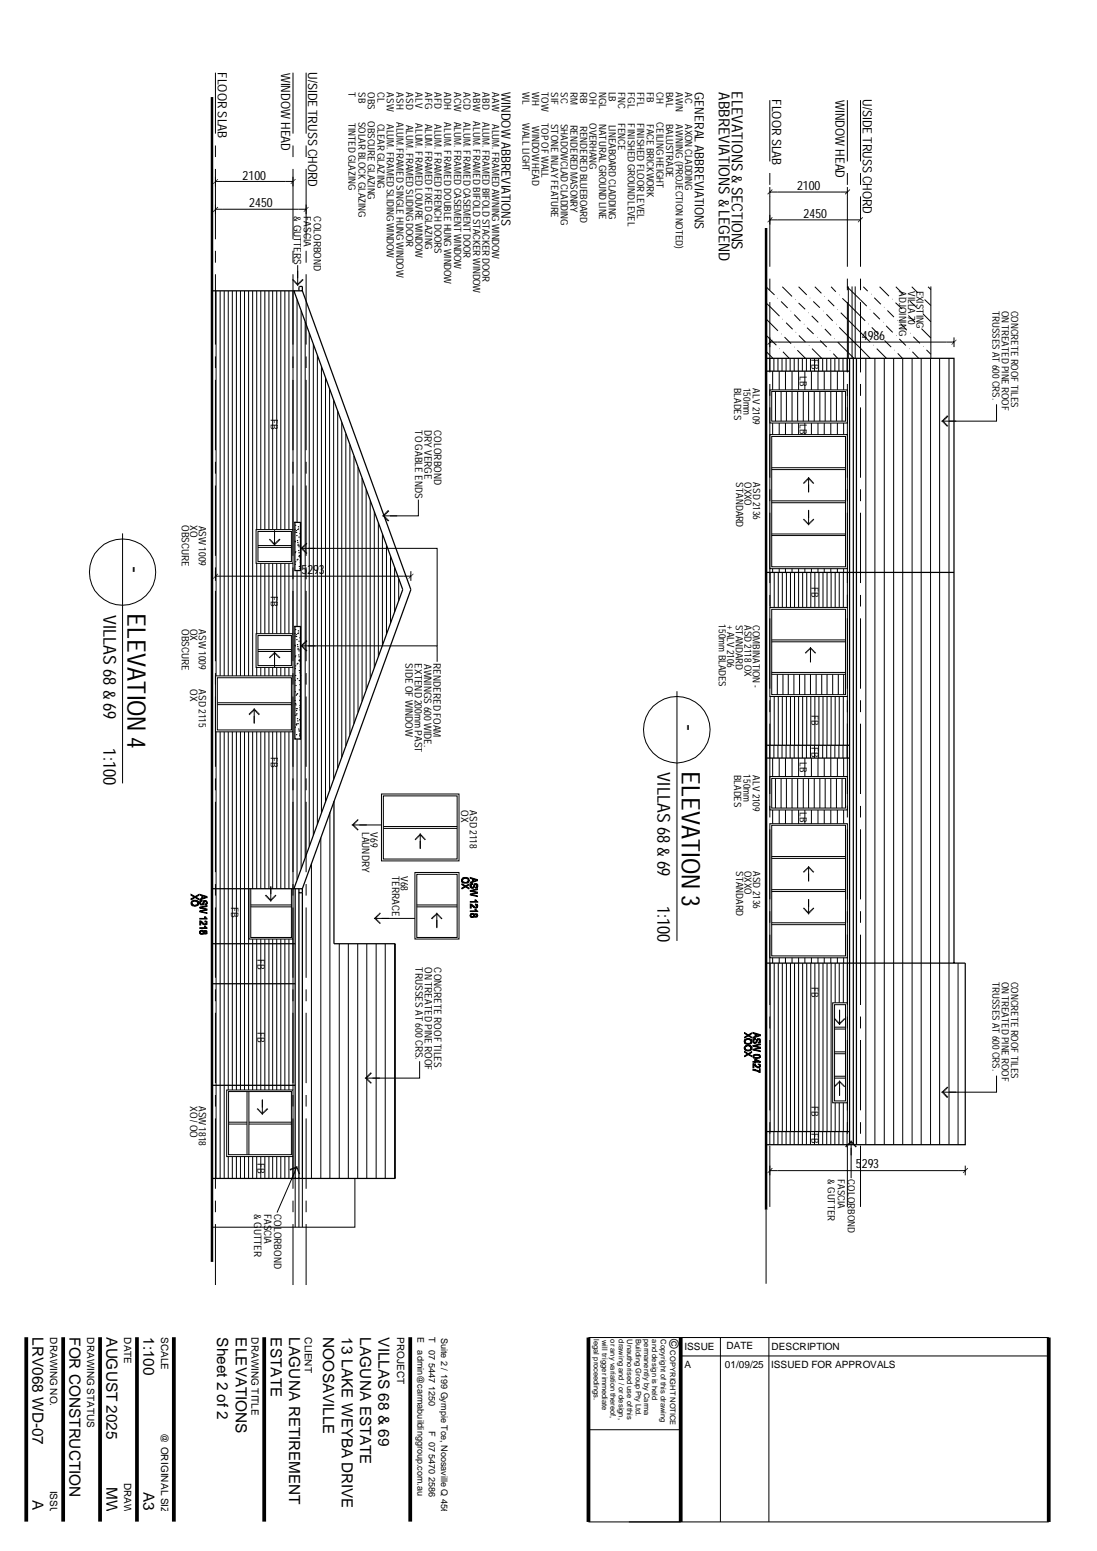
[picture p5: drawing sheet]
<svg xmlns="http://www.w3.org/2000/svg" width="297mm" height="420mm" viewBox="0 0 297 420" stroke-linecap="round" stroke-linejoin="round" font-family="sans-serif">
<g fill="none" stroke="#000" stroke-width=".27">
<path d="M58.3 19.7v16.5M79.3 19.7v16.5M82.9 19.7v16.5M58.3 39.4v3.1M79.3 39.4v3.1M82.9 39.4v3.1M208.4 27.1v16.6M229.4 27.1v16.6M233 27.1v16.6M58.3 45.8v19M58.3 49.1h21M58.3 56.7h24.6"/>
<path d="M79.3 45.8v19M82.9 45.8v19M208.4 46.9v3.2M208.4 50.7v21.6M208.4 52h21M208.4 59.6h24.6M229.4 46.9v3.2M229.4 50.7v21.6M233 46.9v3.2M233 53.2v19.1M58.3 67.9v3.3M58.3 74.3v19"/>
<path d="M58.5 78.8v104.3M59.6 78.8v104.3M60.7 78.8v104.3M61.8 78.8v104.3M62.9 78.8v104.3M64 78.8v104.3M65.1 78.8v104.3M66.2 78.8v104.3M67.3 78.8v104.3M68.4 78.8v104.3M69.5 78.8v64.7M70.6 78.8v64.7"/>
<path d="M71.7 78.8v64.7M72.8 78.8v64.7M73.8 78.8v64.7M74.9 78.8v64.7M76 78.8v64.7M77.1 78.8v64.7M78.2 78.8v64.7M79.3 67.9v3.3M79.3 74.3v76.3M80.6 71.8v5.6M82.9 67.9v3.3M82.9 74.3v19"/>
<path d="M207.4 77.7l2.3 2.2M208.4 75.5v3.1M211.8 77.7l2.7 2.6M216.2 77.7l2.2 2.2M220.6 77.7l1.8 1.8M225 77.7l1.3 1.3M227.2 79.9h.1M229.4 77.7l5.3 5.2M229.4 75.5v3.1M229.7 77.6v19.5M230.7 77.6v19.5M231.6 77.6v19.5"/>
<path d="M233 75.5v3.1M233.8 77.7l1.1 1.2M235.9 79.7h.1M238.2 77.7l2.5 2.5M242.6 77.7l2.1 2.1M246.9 77.7l1.7 1.7M251.3 77.7l.8 .7M252.1 77.6v19.5M58.3 96.6v3.1M80.4 81.2v60.3M81.5 84.2v151.1M82.6 87.2v145.1"/>
<path d="M82.9 96.6v3.1M83.7 90.2v139M84.8 93.3v133M85.9 96.3v126.9M87 99.3v120.9M207.4 82.1l3.7 3.5M207.4 86.4l3.3 3.2M207.4 90.8l2.8 2.7M207.4 95.2l1.9 1.9M208.4 81.8v19.1M208.4 92.7h49.9M209.5 97.1v3.4"/>
<path d="M210.6 80.8h.1M210.7 97.1v3.4M211.1 94.4h.1M211.5 81.7l1.8 1.7M211.5 90.5h.1M211.8 97.1v3.4M211.9 86.5h.1M212 95.3l1.7 1.8M212.4 91.3l1.8 1.8M212.9 97.1v3.4M212.9 87.4l1.7 1.8M214 97.1v3.4"/>
<path d="M214.1 84.3h.1M215.1 97.1v3.4M215.1 85.2l1.6 1.8M215.1 94h.1M215.4 81.2h.1M215.5 90h.1M215.9 94.9l2.2 2.2M216.2 97.1v3.4M216.2 82.1l1.8 1.7M216.3 90.9l1.8 1.8M217.3 97.1v3.4M217.7 87.8h.1"/>
<path d="M218.4 97.1v3.4M218.5 88.8l1.8 1.7M218.9 84.7h.1M219 93.6h.1M219.3 80.7h.1M219.5 97.1v3.4M219.8 85.6l1.8 1.7M219.9 94.4l2.6 2.7M220.2 81.7l1.8 1.7M220.6 97.1v3.4M221.2 91.4h.1M221.7 97.1v3.4"/>
<path d="M222.1 92.2l1.8 1.8M222.4 88.3h.1M222.8 97.1v3.4M222.8 84.3h.1M223.3 80.3h.1M223.4 89.1l1.6 1.8M223.8 85.1l1.7 1.8M223.9 97.1v3.4M224.2 81.2l1.7 1.7M224.7 95h.1M225 97.1v8.5M225.6 95.8l1.2 1.3"/>
<path d="M226 91.7h.1M226.1 97.1v3.4M226.4 87.8h.1M226.8 92.7l4.4 4.4M226.8 83.9h.1M227.2 97.1v3.4M227.2 88.7l8.4 8.4M227.7 84.7l7.9 8M228.1 80.8l6.2 6.1M228.3 97.1v3.4M229.4 97.1v3.4M229.4 81.8v19.1"/>
<path d="M233 81.8v19.1M234.4 97.1v213M235.1 87.8h.1M235.5 83.9h.1M236.1 88.7l1.7 1.8M236.5 84.7l1.8 1.8M236.5 93.5h.1M236.7 80.6l1.8 1.8M236.9 97.1v213M237.4 94.4l2.6 2.7M238.7 91.3h.1M239.1 87.3h.1"/>
<path d="M239.4 83.3h.1M239.4 97.1v213M239.5 92.2l1.8 1.8M239.9 88.3l1.8 1.7M240.3 84.1l1.8 1.8M241.6 81.1h.1M242 97.1v213M242.2 94.9h.1M242.5 82l1.8 1.7M242.7 90.9h.1M242.9 86.8h.1M243.1 95.7l1.2 1.4"/>
<path d="M243.5 91.8l1.8 1.8M243.8 87.7l1.7 1.8M244.4 97.1v213M245.1 84.6h.1M245.5 80.6h.1M246 85.5l1.7 1.7M246.2 94.4h.1M246.4 81.6l1.8 1.7M246.5 90.3h.1M247 97.1v213M247.1 95.3l1.7 1.8M247.3 91.2l1.8 1.8"/>
<path d="M248.7 88.2h.1M249.1 84.2h.1M249.4 97.1v213M249.5 80.2h.1M249.5 89l2.6 2.6M249.9 85l2.2 2.2M250 93.9h.1M250.4 81.2l1.7 1.6M250.9 94.8l1.2 1.2M252 97.1v213M254.4 97.1v213M257 97.1v213"/>
<path d="M258.3 91.4v2.6M58.3 102.9v19.1M82.9 102.9v19.1M88.1 102.3v114.9M89.2 105.4v108.8M90.3 108.4v102.7M91.4 111.4v96.7M92.5 114.4v90.7M93.6 117.5v84.6M208.4 105.6h21v9h-21zM208.4 117.7h21v36.4h-21zM208.4 104v3.2"/>
<path d="M208.4 110.4v19M209 106h19.9v8.1h-19.9zM209 118.2h19.9v35.3h-19.9zM209.2 100.5v5.1M209.2 114.6v3.1M210 106v8.1M211 100.5v5.1M211 114.6v3.1M211.5 106v8.1M212.7 100.5v5.1M212.7 114.6v3.1M212.9 106v8.1"/>
<path d="M214.5 100.5v5.1M214.5 106v8.1M214.5 114.6v3.1M216 106v8.1M216.2 100.5v5.1M216.2 114.6v3.1M217.5 106v8.1M217.9 100.5v5.1M217.9 114.6v3.1M218.9 106v8.1M219.7 100.5v5.1M219.7 114.6v3.1"/>
<path d="M220.5 106v8.1M221.5 100.5v5.1M221.5 114.6v3.1M222 106v8.1M223.2 100.5v5.1M223.2 114.6v3.1M223.4 106v8.1M225 106v8.1M225 114.6v3.1M226.5 106v8.1M226.7 100.5v5.1M226.7 114.6v3.1"/>
<path d="M228 106v8.1M228.4 100.5v5.1M228.4 114.6v3.1M229.4 104v3.2M229.4 110.4v19M233 104v3.2M233 110.4v19M254.9 114.1h4M269.8 109.5v4.6h-12.8M58.3 125.1v3.2M58.3 131.5v19.1M82.9 125.1v3.2"/>
<path d="M82.9 131.5v19.1M94.7 120.4v78.6M95.8 123.5v72.5M96.9 126.5v66.5M98 129.5v60.4M99.1 132.5v54.4M100.2 135.6v48.3M101.3 138.6v42.3M103.5 139.7h4M113.3 135.3v4.4h-7.7M208.4 132.5v3.3M208.4 138.9v19"/>
<path d="M209 136.2h19.9M209 135.7h19.9M209 126.7h19.9M209 127.2h19.9M218.9 129.2v4.2M218.9 138.1v4.2M229.4 132.5v3.3M229.4 138.9v25.6M233 132.5v3.3M233 138.9v19M33.2 144.5v67.7M58.3 153.7v3.7"/>
<path d="M58.3 156.1h53M69.3 143.5h10v9.1h-10zM69.5 152.6v19.1M69.8 144h9.1v8.1h-9.1zM69.8 147.8h9.1M69.8 148.3h9.1M70.6 152.6v19.1M71.7 152.6v19.1M72.8 152.6v19.1M73.8 152.6v19.1M74.3 143.6v4.2M74.9 152.6v19.1"/>
<path d="M76 152.6v19.1M77.1 152.6v19.1M78.2 152.6v19.1M79.3 152.6v26.5M80.4 154.6v15.1M81.4 148.5h4M82.9 153.7v3.2M83.4 148.5h35v26.5M102.4 141.6v36.2M103.5 144.7v30.2M104.6 147.7v24.1M105.7 150.7v18.1"/>
<path d="M106.8 153.7v12.1M107.9 156.8v6M111.3 154.7v2.7M208.5 155.1v9.4M209 145.1h19.9M209 144.7h19.9M209.2 154.1v1M209.6 155.1v9.4M210.7 155.1v9.4M211 154.1v1M211.8 155.1v9.4M212.7 154.1v1"/>
<path d="M212.9 155.1v9.4M214 155.1v9.4M214.5 154.1v1M215.1 155.1v9.4M216.2 154.1v10.4M217.3 155.1v9.4M217.9 154.1v1M218.4 155.1v9.4M219.5 155.1v9.4M219.7 154.1v1M220.6 155.1v9.4M221.5 154.1v1"/>
<path d="M221.7 155.1v9.4M222.8 155.1v9.4M223.2 154.1v1M223.9 155.1v9.4M225 154.1v1M225 155.1v9.4M226.1 155.1v9.4M226.7 154.1v1M227.2 155.1v9.4M228.3 155.1v9.4M228.4 154.1v1M58.3 160.1v19"/>
<path d="M69.3 171.7h10v9.1h-10zM69.8 172.2h9.1v8.1h-9.1zM69.8 176.5h9.1M69.8 176h9.1M74.3 176.6v4.1M81.4 175h4M82.9 160.1v19M83.4 175h35v4.3M208.4 164.5h21v24.2h-21zM208.4 161.2v3.1M208.4 167.5v19.1M209 165.1h19.9v23.1h-19.9z"/>
<path d="M209 173.4h19.9M209 173.9h19.9M219.5 175.3v4.2M229.4 167.5v19.1M233 161.2v3.1M233 167.5v19.1M58.3 183.1h21v15.1h-21zM58.3 182.3v3.2M58.3 188.7v19M58.5 198.2v121M58.8 183.6h20.1v14.1h-20.1zM58.8 190.4h20.1"/>
<path d="M58.8 190.9h20.1M59.6 198.2v121M60.7 198.2v121M61.8 198.2v97.1M62.9 198.2v97.1M64 198.2v97.1M65.1 198.2v97.1M66.2 198.2v97.1M67.3 198.2v97.1M68.4 198.2v42.5M68.8 191.9v4.1M69.5 180.8v2.3"/>
<path d="M69.5 198.2v42.5M70.6 180.8v2.3M70.6 198.2v42.5M71.7 180.8v2.3M71.7 198.2v42.5M72.8 180.8v2.3M72.8 198.2v42.5M73.8 180.8v2.3M73.8 198.2v42.5M74.9 180.8v2.3M74.9 198.2v42.5M76 180.8v2.3"/>
<path d="M76 198.2v42.5M77.1 180.8v2.3M77.1 198.2v42.5M78.2 180.8v2.3M78.2 198.2v42.5M79.3 180.8v4.7M79.3 188.7v53.9M82.9 182.3v3.2M82.9 188.7v19M183.3 187.2v67.7M208.4 189.7v3.2M208.4 196v19.1"/>
<path d="M208.5 188.7v13.2M209 182.7h19.9M209 182.2h19.9M209.6 188.7v13.2M210.5 182.7v5.5M210.7 188.7v13.2M211.8 188.7v13.2M212 182.7v5.5M212.9 188.7v13.2M213.4 182.7v5.5M214 188.7v13.2M215 182.7v5.5"/>
<path d="M215.1 188.7v13.2M216.2 188.7v13.2M216.5 182.7v5.5M217.3 188.7v13.2M217.9 182.7v5.5M218.4 188.7v13.2M219.5 182.7v5.5M219.5 188.7v13.2M220.6 188.7v13.2M221 182.7v5.5M221.7 188.7v13.2M222.5 182.7v5.5"/>
<path d="M222.8 188.7v13.2M223.9 182.7v5.5M223.9 188.7v13.2M225 188.7v13.2M225.5 182.7v5.5M226.1 188.7v13.2M227 182.7v5.5M227.2 188.7v13.2M228.3 188.7v13.2M228.4 182.7v5.5M229.4 188.7v26.4M233 189.7v3.2"/>
<path d="M233 196v19.1M58.3 210.9v3.2M58.3 217.2v19.1M80.4 200.2v38.1M82.9 210.9v3.2M82.9 217.2v19.1M103.3 215.1h21v18.1h-21zM103.8 215.6h20v17.1h-20zM208.4 210.4h21v9h-21zM208.4 218.3v3.1M209 210.9h19.9v8h-19.9zM209.2 205.4v5"/>
<path d="M209.2 219.4v3.7M209.5 201.9v3.5M210 210.9v8M210.7 201.9v3.5M211 205.4v5M211 219.4v3.7M211.5 210.9v8M211.8 201.9v3.5M212.7 205.4v5M212.7 219.4v3.7M212.9 201.9v3.5M212.9 210.9v8"/>
<path d="M214 201.9v3.5M214.5 205.4v5M214.5 210.9v8M214.5 219.4v3.7M215.1 201.9v3.5M216 210.9v8M216.2 201.9v3.5M216.2 205.4v5M216.2 219.4v3.7M217.3 201.9v3.5M217.5 210.9v8M217.9 205.4v5"/>
<path d="M217.9 219.4v3.7M218.4 201.9v3.5M218.9 210.9v8M219.5 201.9v3.5M219.7 205.4v5M219.7 219.4v3.7M220.5 210.9v8M220.6 201.9v3.5M221.5 205.4v5M221.5 219.4v3.7M221.7 201.9v3.5M222 210.9v8"/>
<path d="M222.8 201.9v3.5M223.2 205.4v5M223.2 219.4v3.7M223.4 210.9v8M223.9 201.9v3.5M225 201.9v8.5M225 210.9v8M225 219.4v3.7M226.1 201.9v3.5M226.5 210.9v8M226.7 205.4v5M226.7 219.4v3.7"/>
<path d="M227.2 201.9v3.5M228 210.9v8M228.3 201.9v3.5M228.4 205.4v5M228.4 219.4v3.7M229.4 201.9v3.5M229.4 218.3v3.1M233 218.3v3.1M58.3 239.5v3.1M82.9 239.5v3.1M84.3 233.9v85.3M86.9 226.9v92.3"/>
<path d="M89.3 220.1v99.1M95.2 223.5h8.1M103.8 224.4h20M103.8 223.9h20M112.4 236.3h11.9v18.1h-11.9zM112.9 236.9h10.9v17.1h-10.9zM113.8 225.8v4.2M208.4 223.1h21v36.4h-21zM208.4 224.7v18.9M209 223.6h19.9v35.4h-19.9zM209 232h19.9M209 232.5h19.9"/>
<path d="M218.9 234.7v4.1M229.4 224.7v18.9M233 224.7v18.9M58.3 245.8v19.1M67.4 240.7v13.7h11.9v-13.7M67.9 240.7v13.3h11v-13.3M67.9 245.2h11M67.9 245.7h11M68.4 254.4v40.9M69.5 254.4v40.9M70.6 254.4v40.9M71.7 254.4v40.9"/>
<path d="M72.8 254.4v40.9M73.3 240.1v4.1M73.8 254.4v40.9M74.9 254.4v40.9M76 254.4v40.9M77.1 254.4v40.9M78.2 254.4v40.9M79.3 245.8v49.5M82.9 245.8v19.1M91.9 255.7v63.5M94.3 255.7v63.5M96.9 255.7v63.5"/>
<path d="M99.3 255.7v63.5M101.3 248.8h11.1M101.9 255.7v63.5M104.3 255.7v63.5M106.8 255.7v63.5M112.9 245.2h10.9M112.9 245.7h10.9M118.3 247.3v4.1M208.4 246.8v3.2M208.4 253.2v19M209 241.5h19.9M209 241h19.9"/>
<path d="M209 250.5h19.9M209 250h19.9M209.2 259.5v1.4M211 259.5v1.4M212.7 259.5v1.4M214.5 259.5v1.4M216.2 259.5v47M217.9 259.5v1.4M218.9 243.5v4.2M219.7 259.5v1.4M221.5 259.5v1.4M223.2 259.5v1.4"/>
<path d="M225 259.5v1.4M226.7 259.5v1.4M228.4 259.5v1.4M229.4 246.8v3.2M229.4 253.2v19M233 246.8v3.2M233 253.2v19M58.3 268v3.2M58.3 274.4v19M79.3 268v3.2M79.3 274.4v19M82.9 268v3.2"/>
<path d="M82.9 274.4v19M208.4 275.4v3.2M208.5 260.9v45.6M209.6 260.9v45.6M210.7 260.9v45.6M211.8 260.9v45.6M212.9 260.9v45.6M214 260.9v45.6M215.1 260.9v45.6M217.3 260.9v45.6M218.4 260.9v45.6M219.5 260.9v45.6"/>
<path d="M220.6 260.9v45.6M221.7 260.9v45.6M222.8 260.9v45.6M223.9 260.9v45.6M225 260.9v45.6M225.5 271.7h3.9v27h-3.9zM226 272.2h2.9v26h-2.9zM226 278.3h2.9M226 278.8h2.9M226.1 260.9v10.8M227.2 260.9v10.8M227.3 273.5v4.2"/>
<path d="M228.3 260.9v10.8M229.4 275.4v3.2M233 275.4v3.2M259.4 260.9v49.2M58.3 296.6v3.2M61.4 295.3h17.9v18h-17.9zM61.9 295.7h17v17.1h-17zM66.9 295.7v17.1M67.4 295.7v17.1M71 297.8v4.2M79.3 296.6v3.2M82.9 296.6v3.2"/>
<path d="M98.8 292.1h4.1M113.6 287.5v4.6h-12.8M208.4 281.7v19.1M226 284.9h2.9M226 285.5h2.9M226 291.5h2.9M226 292.1h2.9M226.1 298.7v7.8M227.2 298.7v7.8M227.3 292.7v4.2M228.3 298.7v7.8M229.4 281.7v25.4"/>
<path d="M233 281.7v19.1M254.9 295.9h4M269.8 291.4v4.5h-12.8M58.3 303v19M61.8 313.3v5.9M61.9 304.5h5M61.9 304h5M62.9 313.3v5.9M64 313.3v5.9M65.1 313.3v5.9M66.2 313.3v5.9M67.3 313.3v5.9"/>
<path d="M67.4 304.5h11.5M67.4 304h11.5M68.4 313.3v5.9M69.5 313.3v5.9M70.6 313.3v5.9M71.7 313.3v5.9M72.8 313.3v5.9M73.8 313.3v5.9M74.9 313.3v5.9M76 313.3v5.9M77.1 313.3v5.9M78.2 313.3v5.9"/>
<path d="M79.3 303v19M79.7 317.8l-4.7 10.7M79.9 319.2v13.2M80.4 315.9l-1.5 3.7M80.9 319.2v13.2M81.9 319.2v13.2M82.9 303v19M96.1 319.2v13.2h-38.7M208.4 304v6.1M208.4 310.3v16.6M208.4 317.1h53M209.5 306.5v3.6"/>
<path d="M210.7 306.5v3.6M211.8 306.5v3.6M212.9 306.5v3.6M214 306.5v3.6M215.1 306.5v3.6M216.2 306.5v3.6M217.3 306.5v3.6M218.4 306.5v3.6M219.5 306.5v3.6M220.6 306.5v3.6M221.7 306.5v3.6M222.8 306.5v3.6"/>
<path d="M223.9 306.5v3.6M225 306.5v3.6M226.1 306.5v3.6M227.2 306.5v3.6M228.3 306.5v3.6M229.4 306.5v3.6M229.4 310.3v16.6M230.5 309v10.2M233 304v3.1M233 310.3v16.6M261.4 315.8v2.6M58.3 325.2v3.2"/>
<path d="M58.3 331.6v16.5M79.3 325.2v3.2M79.3 331.6v16.5M82.9 325.2v3.2M82.9 331.6v16.5M207.4 327.7v20.1M159.3 362.3h124.7M184.3 367.3h99.7M195.1 362.3v50M208.2 362.3v50M159.3 387.3h25M159.3 412.3h124.7"/>
<circle cx="33.2" cy="155" r="9"/>
<circle cx="183.3" cy="197.7" r="9"/>
</g>
<g fill="#000">
<path d="M57.7 49.7l1.2-1.2-1.1 1.3zM57.7 57.3l1.2-1.3-1.1 1.4zM58.9 48.5l.2 .1-1.3 1.2zM58.9 56l.2 .2-1.3 1.2zM78.7 49.7l1.2-1.2-1.1 1.3zM79.9 48.5l.2 .1-1.3 1.2zM82.2 57.3l1.3-1.3-1.2 1.4zM83.5 56l.1 .2-1.3 1.2zM209 51.3l-1.1 1.4-.1-.2zM209 58.8l-1.1 1.4h-.1zM209 51.3l.2 .1-1.3 1.3zM209 58.8l.2 .2-1.3 1.2z"/>
<path d="M230 51.3l-1.1 1.4-.1-.2zM230 51.3l.2 .1-1.3 1.3zM79.1 75.8l1.5 1v.6zM79.1 75.8l.2-.2 1.3 1.2zM80.6 76.8l1.3-1.2-1.3 1.8zM81.9 75.6l.3 .2-1.6 1.6zM233.5 58.8l-1.1 1.4h-.2zM233.5 58.8l.2 .2-1.3 1.2zM209 92l-1.1 1.4-.1-.1zM209 92l.2 .2-1.3 1.2zM258.9 92l-1.2 1.4-.1-.1zM258.9 92l.1 .2-1.3 1.2z"/>
<path d="M254.9 114.1l1.9 1.3-.3 .2zM254.9 114.1h.6l1.3 1.3zM256.5 112.5l-1 1.6h-.6zM256.5 112.5l.3 .3-1.3 1.3zM103.5 139.7l1.9 1.3-.3 .3zM103.5 139.7h.6l1.3 1.3zM105.1 138.1l-1 1.6h-.6zM105.1 138.1l.3 .4-1.3 1.2zM218.9 129.2v.6l-1.2 1.3zM218.9 129.2l-1.2 1.9-.3-.2zM218.9 129.8l1.6 1.1-.3 .2zM218.9 129.2l1.6 1.7-1.6-1.1z"/>
<path d="M57.7 156.7l1.2-1.3-1.1 1.4zM58.9 155.4l.2 .1-1.3 1.3zM72.8 146.2l1.5 1v.6zM72.8 146.2l.3-.3 1.2 1.3zM74.3 147.2l1.3-1.3-1.3 1.9zM75.6 145.9l.3 .3-1.6 1.6zM81.4 148.5l1.8 1.3-.2 .3zM81.4 148.5h.6l1.2 1.3zM81.4 148.5l1.6-1.5-1 1.5zM83 147l.2 .3-1.2 1.2zM110.6 156.7l1.2-1.3-1.1 1.4zM111.8 155.4l.2 .1-1.3 1.3z"/>
<path d="M217.4 140.8l1.5 1v.5zM217.4 140.8l.3-.3 1.2 1.3zM220.2 140.5l-1.3 1.8v-.5zM220.2 140.5l.3 .3-1.6 1.5zM74.3 176.6v.5l-1.2 1.3zM74.3 176.6l-1.2 1.8-.3-.3zM74.3 177.1l1.6 1-.3 .3zM74.3 176.6l1.6 1.5-1.6-1zM81.4 175l1.8 1.2-.2 .3zM81.4 175h.6l1.2 1.2zM83 173.4l-1 1.6h-.6zM83 173.4l.2 .3-1.2 1.3z"/>
<path d="M219.5 175.3v.5l-1.3 1.3zM219.5 175.3l-1.3 1.8-.3-.3zM219.5 175.8l1.5 1-.3 .3zM219.5 175.3l1.5 1.5-1.5-1zM68.8 191.9v.6l-1.2 1.3zM68.8 191.9l-1.2 1.9-.3-.4zM68.8 192.5l1.6 .9-.3 .4zM68.8 191.9l1.6 1.5-1.6-.9zM95.2 223.5l1.9 1.2-.2 .3zM95.2 223.5h.6l1.3 1.2zM96.9 221.9l-1.1 1.6h-.6zM96.9 221.9l.2 .2-1.3 1.4z"/>
<path d="M113.8 225.8v.6l-1.3 1.2zM113.8 225.8l-1.3 1.8-.2-.2zM113.8 226.4l1.5 1-.2 .2zM113.8 225.8l1.5 1.6-1.5-1zM218.9 234.7v.5l-1.2 1.2zM218.9 234.7l-1.2 1.7-.3-.2zM218.9 235.2l1.6 1-.3 .2zM218.9 234.7l1.6 1.5-1.6-1zM71.7 242.6l1.6 1v.6zM71.7 242.6l.4-.2 1.2 1.2zM74.6 242.4l-1.3 1.8v-.6zM74.6 242.4l.2 .2-1.5 1.6z"/>
<path d="M101.3 248.8l1.8 1.3-.2 .2zM101.3 248.8h.6l1.2 1.3zM102.9 247.2l-1 1.6h-.6zM102.9 247.2l.2 .2-1.2 1.4zM118.3 247.3v.5l-1.3 1.2zM116.7 248.8l1.6-1.5-1.3 1.7zM118.3 247.8l1.5 1-.3 .2zM118.3 247.3l1.5 1.5-1.5-1zM217.4 246.1l1.5 1v.6zM217.7 245.8l1.2 1.3-1.5-1zM220.2 245.8l-1.3 1.9v-.6zM220.2 245.8l.3 .3-1.6 1.6z"/>
<path d="M225.8 276.1l1.5 1v.6zM226.1 275.8l1.2 1.3-1.5-1zM228.6 275.8l-1.3 1.9v-.6zM228.6 275.8l.3 .3-1.6 1.6zM98.8 292.1l1.9 1.2-.3 .3zM98.8 292.1h.6l1.3 1.2zM98.8 292.1l1.6-1.7-1 1.7zM100.4 290.4l.3 .4-1.3 1.3zM227.3 292.7v.5l-1.2 1.3zM227.3 292.7l-1.2 1.8-.3-.2zM227.3 293.2l1.6 1.1-.3 .2zM227.3 292.7l1.6 1.6-1.6-1.1z"/>
<path d="M254.9 295.9l1.9 1.2-.3 .4zM254.9 295.9h.6l1.3 1.2zM256.5 294.3l-1 1.6h-.6zM256.5 294.3l.3 .3-1.3 1.3zM69.5 300.4l1.5 1.1v.5zM69.5 300.4l.3-.2 1.2 1.3zM71 301.5l1.3-1.3-1.3 1.8zM72.3 300.2l.3 .2-1.6 1.6zM78.6 317.1l1.8-1.2-.1 .5zM78.4 316.7l2-.8-1.8 1.2zM80.3 316.4l1 1.6-.4 .1zM80.4 315.9l.9 2.1-1-1.6z"/>
<path d="M209 316.4l-1.1 1.4-.1-.1zM209 316.4l.2 .1-1.3 1.3zM230.5 309v.6l-1.4 1.3zM228.9 310.5l1.6-1.5-1.4 1.9zM230.5 309.6l1.5 .9-.3 .4zM230.5 309l1.5 1.5-1.5-.9zM262 316.4l-1.1 1.4-.2-.1zM262 316.4l.1 .1-1.2 1.3z"/>
</g>
<path d="M57.4 26.3v315.5M207.4 61.8v265.9" fill="none" stroke="#000" stroke-width=".68" stroke-linecap="butt"/>
<g fill="none" stroke="#000" stroke-width=".34">
<path d="M57.4 78.8h22.2M80.9 78.8l.1-1.1 .9-.1v1.2h-2.3l29.5 80.9-29.5 81h2.3v1.2M81.9 78.8l29.4 80.9-29.4 81M207.4 97.1h50.9v163.8M230 97.1v213M231.1 97.1v213M231.9 97.1v213M207.4 100.5h22.6M79.8 141.5h1.6v13.1h-1.6zM79.8 141.5h.1M79.8 146.6h.1M79.8 143.4h.1"/>
<path d="M79.9 144.1h.1M79.9 146.8h.1M79.9 149.7h.1M79.9 152.9h.1M80 149.5h.1M80 152.2h.1M80 142.3h.1M80.2 143.7h.1M80.3 144.2h.1M80.3 145.1h.1M80.4 151.7h.1M80.5 146.4h.1"/>
<path d="M80.6 146.9h.1M80.6 151.5h.1M80.6 143.5h.1M80.7 147.8h.1M80.7 147.4h.1M80.8 142.7h.1M80.8 143.3h.1M80.9 149.1h.1M80.9 145.5h.1M80.9 148.1h.1M80.9 150.7h.1M80.9 149.7h.1"/>
<path d="M81 153.5h.1M81 150.5h.1M81.2 154.1h.1M81.2 150.9h.1M81.2 147.7h.1M81.2 144.6h.1M81.3 151.9h.1M81.3 152.4h.1M207.4 155.1h50.9M79.8 169.7h1.6v30.5h-1.6zM79.8 169.7h.1M79.8 174.8h.1"/>
<path d="M79.8 171.6h.1M79.9 172.3h.1M79.9 175h.1M79.9 177.9h.1M80 177.7h.1M80 170.6h.1M80.2 171.9h.1M80.3 172.4h.1M80.3 173.3h.1M80.4 179.9h.1M80.5 174.6h.1M80.6 175.1h.1"/>
<path d="M80.6 179.7h.1M80.6 171.7h.1M80.7 176h.1M80.7 175.6h.1M80.8 170.9h.1M80.8 171.5h.1M80.9 177.4h.1M80.9 173.7h.1M80.9 176.3h.1M80.9 178.9h.1M80.9 177.9h.1M81 178.8h.1"/>
<path d="M81.2 179.1h.1M81.2 175.9h.1M81.2 172.8h.1M79.8 189.8h.1M79.9 190.6h.2M79.9 197h.1M79.9 193.8h.1M79.9 187.4h.1M79.9 184.3h.1M79.9 181.1h.1M80 180.4h.1M80 183h.1"/>
<path d="M80.1 185.7h.1M80.1 191h.1M80.2 188.3h.1M80.2 192h.1M80.2 196.3h.1M80.3 193.7h.1M80.3 196.4h.1M80.3 199h.1M80.3 192.5h.1M80.3 193.3h.1M80.3 196h.1M80.3 188.1h.1"/>
<path d="M80.4 192h.1M80.5 194.7h.1M80.5 187.9h.1M80.5 183.9h.1M80.6 195.3h.1M80.7 196h.1M80.9 197.5h.1M80.9 198h.1M81 181.7h.1M81 184.4h.1M81 186.9h.1M81.1 189.7h.1"/>
<path d="M81.1 198.8h.1M81.1 199.3h.1M81.2 192.3h.1M81.2 194.9h.1M81.2 198.1h.1M81.2 191.7h.1M81.2 188.6h.1M81.2 185.5h.1M81.2 182.2h.1M81.2 191.1h.1M81.3 197.7h.1M81.3 180.1h.1"/>
<path d="M81.3 180.6h.1M81.3 199.2h.1M81.3 195.1h.1M81.4 182.9h.1M79.9 200.1h.1M81.3 200.2h.1M90.4 217v38.7h16.6v63.5h-49.6M207.4 201.9h22.6M207.4 205.4h22.6M57.4 240.7h22.2M57.4 255.7h22.5M79.9 240.7v78.5"/>
<path d="M80.9 241.7l.1 .2h.9M80.9 240.7v78.5M81.9 241.9v77.3M57.4 266.5h22.5M207.4 260.9h54v49.2h-54M57.4 294h22.5M207.4 306.5h22.6"/>
</g>
<g fill="#000" stroke="#000" stroke-width=".27">
<path d="M125.1 239.4l1 .6-.4 .1-.6-.5z" fill-rule="evenodd"/>
<path d="M125.2 238.5a.84 .84 0 0 0 .8 .6 .84 .84 0 0 0 .8-.6v.5l-.3 .2-1.3-.1z" fill-rule="evenodd"/>
<path d="M125.1 240.6l1.9-1.1v.2l-.7 .5-1.2 .6z" fill-rule="evenodd"/>
<path d="M125.4 237.8l.3-.1a.93 .93 0 0 1 1 .1 .93 .93 0 0 1 .3 1l-.2 .2v-.5a.89 .89 0 0 0-.8-.5 .89 .89 0 0 0-.8 .5v.5a.7 .7 0 0 1 .2-1.2z" fill-rule="evenodd"/>
<path d="M127.6 239.4l.3-.1 .1 .3h-.2l-.3 .4z" fill-rule="evenodd"/>
<path d="M127.3 237.7l2 .6v.2l-1.1-.4-.3 .7v-.7l-.6-.1z" fill-rule="evenodd"/>
<path d="M128.2 238.1v.6l.7-.2h.4l-2 .7v-.2l.6-.2z" fill-rule="evenodd"/>
<path d="M127.4 239.6l.1 .4a.41 .41 0 0 0 .5 .4 .41 .41 0 0 0 .3-.6 .58 .58 0 0 1 .9-.3 .58 .58 0 0 1-.1 1v-.5a.33 .33 0 0 0-.3-.4 .33 .33 0 0 0-.3 .5 .64 .64 0 0 1-.9 .5 .64 .64 0 0 1-.2-1z" fill-rule="evenodd"/>
<path d="M51.7 242.3l1.1 .6-.2 .1-.9-.5z" fill-rule="evenodd"/>
<path d="M52 244.6a.84 .84 0 0 0 .8 .6 .84 .84 0 0 0 .8-.6v.6a1.11 1.11 0 0 1-1.6 0z" fill-rule="evenodd"/>
<path d="M51.7 243.5l2.1-1.1v.2l-2.1 1.2z" fill-rule="evenodd"/>
<path d="M52.8 243.1h.5l.5 .4v.2z" fill-rule="evenodd"/>
<path d="M51.8 244.3a1.06 1.06 0 0 1 1.2-.5 1.06 1.06 0 0 1 .8 1l-.2 .4v-.6a.88 .88 0 0 0-.8-.5 .88 .88 0 0 0-.8 .5l-.1 .6-.2-.3z" fill-rule="evenodd"/>
<path d="M54.3 244l.4-.1 .1 .2-.5 .5z" fill-rule="evenodd"/>
<path d="M54.1 252.3l.8-.3 .1 .6-.3-.3a.28 .28 0 0 0-.3 0 .28 .28 0 0 0-.1 .3l-.1 .3-.2-.2z" fill-rule="evenodd"/>
<path d="M55.4 248.4h.2v.4z" fill-rule="evenodd"/>
<path d="M55.4 250.9l.2 .1v.3z" fill-rule="evenodd"/>
<path d="M55.5 244.9h.2l.2-.3v.5l-.4 .1z" fill-rule="evenodd"/>
<path d="M54.1 249.5l.6 .2a.74 .74 0 0 0 1.2 .4l-.1 .4a1.21 1.21 0 0 1-1.4-.7v.8h-.3z" fill-rule="evenodd"/>
<path d="M54.3 252.6l.1 .3h.5l.1-.7 .2 .1 .2-.2h.4l.1 .5-.1-.2a.27 .27 0 0 0-.3-.1 .27 .27 0 0 0-.2 .3l-.1 .3v-.1l-.3 .3-.6-.1z" fill-rule="evenodd"/>
<path d="M54.1 242.3l1.9 .6v.2l-1.1-.4-.2 .7v-.7l-.6-.3z" fill-rule="evenodd"/>
<path d="M54.9 242.7v.6l.6-.3 .5 .1-1.9 .7v-.3l.6-.1z" fill-rule="evenodd"/>
<path d="M54.1 245.7l1.9-.4v.3l-1.6 .3z" fill-rule="evenodd"/>
<path d="M54.1 245.7l1.9 .6v.2l-1.9-.5z" fill-rule="evenodd"/>
<path d="M54.1 246.8l1.5-.4 .4 .1-1.6 .4z" fill-rule="evenodd"/>
<path d="M54.1 246.8l1.9 .5v.1l-1.9-.4z" fill-rule="evenodd"/>
<path d="M54.1 248.8h1.5l.1-.3 .3 .5h-1.9z" fill-rule="evenodd"/>
<path d="M55.5 249.5a.52 .52 0 0 1 .6 .3 .52 .52 0 0 1-.2 .6v-.5l-.4-.2z" fill-rule="evenodd"/>
<path d="M54.1 251.3h1.5v-.3l.4 .5h-1.9z" fill-rule="evenodd"/>
<path d="M55.3 252.6l.4 .3 .2-.7a.51 .51 0 0 1 0 .7 .51 .51 0 0 1-.7 0z" fill-rule="evenodd"/>
<path d="M54.2 244.1l.1 .5a.35 .35 0 0 0 .3 .4 .35 .35 0 0 0 .3-.4h.1a.56 .56 0 0 1 .8-.6 .56 .56 0 0 1 .1 1l-.1-.8h-.4a.87 .87 0 0 1-.9 1 .64 .64 0 0 1-.5-.5 .64 .64 0 0 1 .2-.6z" fill-rule="evenodd"/>
<path d="M126.1 240.2h.4l.5 .4v.2z" fill-rule="evenodd"/>
<path d="M127.4 247.6l.9-.1v.5a.38 .38 0 0 0-.4-.3 .38 .38 0 0 0-.4 .3l-.1 .4-.1-.4z" fill-rule="evenodd"/>
<path d="M128.6 243.8h.3v.4z" fill-rule="evenodd"/>
<path d="M128.6 246.3h.3v.5z" fill-rule="evenodd"/>
<path d="M128.8 240.3l.3-.3v.5l-.3 .1z" fill-rule="evenodd"/>
<path d="M127.5 248l.4 .4 .4-.2 .1-.6v.2l.3-.3 .4 .1v.4l-.1-.2h-.4l-.1 .6-.1-.2-.3 .3h-.6z" fill-rule="evenodd"/>
<path d="M127.3 244.9l.6 .3a.84 .84 0 0 0 1.2 .4l.1 .2-.2 .1a1.35 1.35 0 0 1-1.3-.7l-.1 .8h-.3z" fill-rule="evenodd"/>
<path d="M127.3 241.3l2-.6v.3l-1.5 .3z" fill-rule="evenodd"/>
<path d="M127.3 241.3l2 .4v.2l-2-.5z" fill-rule="evenodd"/>
<path d="M127.3 242.2l1.6-.3h.4l-1.6 .5z" fill-rule="evenodd"/>
<path d="M127.3 242.2l2 .5v.2l-2-.5z" fill-rule="evenodd"/>
<path d="M127.3 244.2h1.6v-.3l.5 .5h-2.1z" fill-rule="evenodd"/>
<path d="M128.8 244.9a.55 .55 0 0 1 .5 .3 .55 .55 0 0 1 0 .5l-.3-.5h-.3z" fill-rule="evenodd"/>
<path d="M127.3 246.8h1.6v-.4l.5 .5h-2.1z" fill-rule="evenodd"/>
<path d="M128.5 248l.4 .3 .2-.7a.48 .48 0 0 1 .1 .7 .48 .48 0 0 1-.7 .1z" fill-rule="evenodd"/>
<path d="M201.6 279.7l1 .7-.2 .1-.8-.5z" fill-rule="evenodd"/>
<path d="M201.6 284.8l1 .7h-.2l-.8-.5z" fill-rule="evenodd"/>
<path d="M201.8 282.2a.89 .89 0 0 0 .8 .5 .89 .89 0 0 0 .8-.5v.5l-.5 .2-1.1-.2z" fill-rule="evenodd"/>
<path d="M201.8 283.9a.89 .89 0 0 0 .8 .5 .89 .89 0 0 0 .8-.5v.5l-.5 .3-1.1-.2z" fill-rule="evenodd"/>
<path d="M201.6 281l1.9-1.2v.2l-1.9 1.2z" fill-rule="evenodd"/>
<path d="M202.8 280.5l.7 .6-.9-.5z" fill-rule="evenodd"/>
<path d="M201.6 286l1.9-1.1v.2l-1.9 1.2z" fill-rule="evenodd"/>
<path d="M202.8 285.5l.7 .7-.9-.5z" fill-rule="evenodd"/>
<path d="M201.7 281.6h.1a1 1 0 0 1 1.1-.3 1 1 0 0 1 .6 1l-.1 .4v-.6a.86 .86 0 0 0-.9-.5 .86 .86 0 0 0-.7 .6v.5l-.3-.5z" fill-rule="evenodd"/>
<path d="M201.8 283.4v-.1a1 1 0 0 1 1.2-.1 1 1 0 0 1 .5 1l-.1 .2v-.5a.84 .84 0 0 0-.8-.6 .84 .84 0 0 0-.8 .6v.5l-.3-.4z" fill-rule="evenodd"/>
<path d="M204 281.5l.6-.2v.3h-.3l-.3 .4z" fill-rule="evenodd"/>
<path d="M204 285.9l.2 .6h1.3l.2-.4-.1 .5-.6 .1a.8 .8 0 0 1-1.1-.7z" fill-rule="evenodd"/>
<path d="M205.7 282v.5l-.4 .1z" fill-rule="evenodd"/>
<path d="M203.9 288.2l.6 .3a.89 .89 0 0 0 1.2 .3v.3a1.24 1.24 0 0 1-1.5-.6l-.1 .8h-.2z" fill-rule="evenodd"/>
<path d="M203.9 289.7l1.8 .6v-.8h.1v1l-1.1-.5-.8-.1z" fill-rule="evenodd"/>
<path d="M203.9 279.7l2 .6v.2l-1.2-.3-.2 .6v-.7l-.6-.1z" fill-rule="evenodd"/>
<path d="M203.9 281l.6-.2 .2-.6v.5l.8-.2h.4l-2 .7z" fill-rule="evenodd"/>
<path d="M203.9 281.6l.1-.1v.5a.4 .4 0 0 0 .5 .4 .4 .4 0 0 0 .3-.6 .6 .6 0 0 1 .9-.3 .6 .6 0 0 1 0 1v-.8l-.5-.1a1.01 1.01 0 0 1-.9 1.1l-.4-.4z" fill-rule="evenodd"/>
<path d="M203.9 283.3l2-.5v.2l-1.5 .3z" fill-rule="evenodd"/>
<path d="M203.9 283.3l2 .4v.3l-2-.6z" fill-rule="evenodd"/>
<path d="M203.9 284.3l1.8-.5 .2 .2-1.5 .4z" fill-rule="evenodd"/>
<path d="M203.9 284.3l2 .4v.2l-2-.5z" fill-rule="evenodd"/>
<path d="M204 285.8l.8-.2a.8 .8 0 0 1 1.1 .7l-.2 .3-.2-.7h-1.2l-.3 .3z" fill-rule="evenodd"/>
<path d="M204.4 286.9l1.5 .7v.1l-1.3-.6v.9h-.2v-.3h-.5v-.1h.5z" fill-rule="evenodd"/>
<path d="M204.6 287.1v.5l1.3 .1h-1.3z" fill-rule="evenodd"/>
<path d="M205.3 288.2a.5 .5 0 0 1 .5 .3 .5 .5 0 0 1-.1 .6v-.5z" fill-rule="evenodd"/>
</g>
<path d="M7.1 362.2v50M17.1 362.2v50M27.1 362.2v50M37.1 362.2v50M47.1 362.2v50M71.5 362.2v50M111.1 362.2v50M159.3 362.3v50M184.3 362.3v50M284 362.3v50" fill="none" stroke="#000" stroke-width="1" stroke-linecap="butt"/>
<g font-size="6.9">
<text x="34.5" y="153.4" transform="rotate(90 34.5 153.4)">-</text>
<text x="34.5" y="166.2" transform="rotate(90 34.5 166.2)">ELEVATION 4</text>
<text x="184.7" y="196" transform="rotate(90 184.7 196)">-</text>
<text x="184.7" y="208.9" transform="rotate(90 184.7 208.9)">ELEVATION 3</text>
</g>
<g font-size="4.8">
<text x="28" y="166.6" transform="rotate(90 28 166.6)">VILLAS 68 &amp; 69</text>
<text x="28" y="202.7" transform="rotate(90 28 202.7)">1:100</text>
<text x="178.1" y="209.3" transform="rotate(90 178.1 209.3)">VILLAS 68 &amp; 69</text>
<text x="178.1" y="245.4" transform="rotate(90 178.1 245.4)">1:100</text>
</g>
<g font-size="4.1">
<text x="194.6" y="25" transform="rotate(90 194.6 25)">ABBREVIATIONS &amp; LEGEND</text>
<text x="198.1" y="24.8" transform="rotate(90 198.1 24.8)">ELEVATIONS &amp; SECTIONS</text>
<text x="8.8" y="362.2" transform="rotate(90 8.8 362.2)">LRV068 WD-07</text>
<text x="18.8" y="362.2" transform="rotate(90 18.8 362.2)">FOR CONSTRUCTION</text>
<text x="28.9" y="362.2" transform="rotate(90 28.9 362.2)">AUGUST 2025</text>
<text x="38.9" y="362.2" transform="rotate(90 38.9 362.2)">1:100</text>
<text x="58.8" y="362.2" transform="rotate(90 58.8 362.2)">Sheet 2 of 2</text>
<text x="63.8" y="362.2" transform="rotate(90 63.8 362.2)">ELEVATIONS</text>
<text x="73.3" y="362.2" transform="rotate(90 73.3 362.2)">ESTATE</text>
<text x="78.3" y="362.2" transform="rotate(90 78.3 362.2)">LAGUNA RETIREMENT</text>
<text x="87.5" y="362.2" transform="rotate(90 87.5 362.2)">NOOSAVILLE</text>
<text x="92.5" y="362.2" transform="rotate(90 92.5 362.2)">13 LAKE WEYBA DRIVE</text>
<text x="97.5" y="362.2" transform="rotate(90 97.5 362.2)">LAGUNA ESTATE</text>
<text x="102.5" y="362.2" transform="rotate(90 102.5 362.2)">VILLAS 68 &amp; 69</text>
<text x="8.8" y="406.3" transform="rotate(90 8.8 406.3)">A</text>
<text x="28.9" y="402.8" transform="rotate(90 28.9 402.8)">MW</text>
<text x="38.9" y="404.1" transform="rotate(90 38.9 404.1)">A3</text>
</g>
<g font-size="3.5">
<text x="59" y="19.5" transform="rotate(90 59 19.5)">FLOOR SLAB</text>
<text x="76.1" y="19.7" transform="rotate(90 76.1 19.7)">WINDOW HEAD</text>
<text x="83.5" y="19.5" transform="rotate(90 83.5 19.5)">U/SIDE TRUSS CHORD</text>
<text x="135.8" y="25" transform="rotate(90 135.8 25)">WINDOW ABBREVIATIONS</text>
<text x="188.1" y="24.8" transform="rotate(90 188.1 24.8)">GENERAL ABBREVIATIONS</text>
<text x="209.1" y="26.9" transform="rotate(90 209.1 26.9)">FLOOR SLAB</text>
<text x="226.2" y="27.1" transform="rotate(90 226.2 27.1)">WINDOW HEAD</text>
<text x="233.6" y="26.9" transform="rotate(90 233.6 26.9)">U/SIDE TRUSS CHORD</text>
<text x="65.7" y="48.6">2100</text>
<text x="215.8" y="51.4">2100</text>
<text x="67.5" y="56.2">2450</text>
<text x="217.6" y="59">2450</text>
<text x="233.3" y="92.2">4986</text>
<text x="81.6" y="155.5">5293</text>
<text x="231.7" y="316.5">5293</text>
<text x="181.3" y="362.8" transform="rotate(90 181.3 362.8)">©</text>
</g>
<g font-size="2.8">
<text x="79.6" y="58.6" transform="rotate(90 79.6 58.6)">&amp; GUTTERS</text>
<text x="82.3" y="58.5" transform="rotate(90 82.3 58.5)">FASCIA</text>
<text x="85" y="58.6" transform="rotate(90 85 58.6)">COLORBOND</text>
<text x="73.3" y="113.5" transform="rotate(90 73.3 113.5)">FB</text>
<text x="112.4" y="116.5" transform="rotate(90 112.4 116.5)">TO GABLE ENDS</text>
<text x="115" y="116.5" transform="rotate(90 115 116.5)">DRY VERGE</text>
<text x="117.5" y="116.5" transform="rotate(90 117.5 116.5)">COLORBOND</text>
<text x="49.2" y="142.2" transform="rotate(90 49.2 142.2)">OBSCURE</text>
<text x="51.5" y="142.3" transform="rotate(90 51.5 142.3)">XO</text>
<text x="53.8" y="142.4" transform="rotate(90 53.8 142.4)">ASW 1009</text>
<text x="73.3" y="161.6" transform="rotate(90 73.3 161.6)">FB</text>
<text x="49.2" y="170.3" transform="rotate(90 49.2 170.3)">OBSCURE</text>
<text x="51.5" y="170.3" transform="rotate(90 51.5 170.3)">OX</text>
<text x="53.8" y="170.5" transform="rotate(90 53.8 170.5)">ASW 1009</text>
<text x="109.8" y="179.7" transform="rotate(90 109.8 179.7)">SIDE OF WINDOW</text>
<text x="112.4" y="179.6" transform="rotate(90 112.4 179.6)">EXTEND 200mm PAST</text>
<text x="114.9" y="179.8" transform="rotate(90 114.9 179.8)">AWNINGS 600 WIDE.</text>
<text x="117.3" y="179.6" transform="rotate(90 117.3 179.6)">RENDERED FOAM</text>
<text x="51.5" y="186.6" transform="rotate(90 51.5 186.6)">OX</text>
<text x="53.8" y="186.7" transform="rotate(90 53.8 186.7)">ASD 2115</text>
<text x="73.3" y="205.2" transform="rotate(90 73.3 205.2)">FB</text>
<text x="124.9" y="219.4" transform="rotate(90 124.9 219.4)">OX</text>
<text x="127.3" y="219.5" transform="rotate(90 127.3 219.5)">ASD 2118</text>
<text x="98" y="225.3" transform="rotate(90 98 225.3)">LAUNDRY</text>
<text x="100.3" y="225.5" transform="rotate(90 100.3 225.5)">V69</text>
<text x="106.2" y="237.3" transform="rotate(90 106.2 237.3)">TERRACE</text>
<text x="108.5" y="237.3" transform="rotate(90 108.5 237.3)">V68</text>
<text x="62.6" y="245.8" transform="rotate(90 62.6 245.8)">FB</text>
<text x="69.7" y="259.7" transform="rotate(90 69.7 259.7)">FB</text>
<text x="112.5" y="262.1" transform="rotate(90 112.5 262.1)">TRUSSES AT 600 CRS.</text>
<text x="115.1" y="262" transform="rotate(90 115.1 262)">ON TREATED PINE ROOF</text>
<text x="117.6" y="262.1" transform="rotate(90 117.6 262.1)">CONCRETE ROOF TILES</text>
<text x="69.7" y="279.5" transform="rotate(90 69.7 279.5)">FB</text>
<text x="51.5" y="299.5" transform="rotate(90 51.5 299.5)">XO / OO</text>
<text x="53.8" y="299.5" transform="rotate(90 53.8 299.5)">ASW 1818</text>
<text x="69.7" y="314.9" transform="rotate(90 69.7 314.9)">FB</text>
<text x="68.8" y="328.9" transform="rotate(90 68.8 328.9)">&amp; GUTTER</text>
<text x="71.5" y="328.8" transform="rotate(90 71.5 328.8)">FASCIA</text>
<text x="74.3" y="328.9" transform="rotate(90 74.3 328.9)">COLORBOND</text>
</g>
<g font-size="2.7">
<text x="94.4" y="24.9" transform="rotate(90 94.4 24.9)">T</text>
<text x="97" y="24.9" transform="rotate(90 97 24.9)">SB</text>
<text x="99.6" y="24.9" transform="rotate(90 99.6 24.9)">OBS</text>
<text x="102.2" y="24.9" transform="rotate(90 102.2 24.9)">CL</text>
<text x="104.7" y="25" transform="rotate(90 104.7 25)">ASW</text>
<text x="107.4" y="25" transform="rotate(90 107.4 25)">ASH</text>
<text x="110" y="25" transform="rotate(90 110 25)">ASD</text>
<text x="112.5" y="25" transform="rotate(90 112.5 25)">ALV</text>
<text x="115.1" y="25" transform="rotate(90 115.1 25)">AFG</text>
<text x="117.7" y="25" transform="rotate(90 117.7 25)">AFD</text>
<text x="120.3" y="25" transform="rotate(90 120.3 25)">ADH</text>
<text x="122.9" y="25" transform="rotate(90 122.9 25)">ACW</text>
<text x="125.5" y="25" transform="rotate(90 125.5 25)">ACD</text>
<text x="128.1" y="25" transform="rotate(90 128.1 25)">ABW</text>
<text x="130.6" y="25" transform="rotate(90 130.6 25)">ABD</text>
<text x="133.3" y="25" transform="rotate(90 133.3 25)">AAW</text>
<text x="141.5" y="25" transform="rotate(90 141.5 25)">WL</text>
<text x="144.1" y="25" transform="rotate(90 144.1 25)">WH</text>
<text x="146.6" y="24.9" transform="rotate(90 146.6 24.9)">TOW</text>
<text x="149.3" y="24.9" transform="rotate(90 149.3 24.9)">SIF</text>
<text x="151.9" y="24.9" transform="rotate(90 151.9 24.9)">SC</text>
<text x="154.4" y="24.8" transform="rotate(90 154.4 24.8)">RM</text>
<text x="157.1" y="24.8" transform="rotate(90 157.1 24.8)">RB</text>
<text x="159.6" y="24.9" transform="rotate(90 159.6 24.9)">OH</text>
<text x="162.2" y="24.8" transform="rotate(90 162.2 24.8)">NGL</text>
<text x="164.8" y="24.8" transform="rotate(90 164.8 24.8)">LB</text>
<text x="167.4" y="24.8" transform="rotate(90 167.4 24.8)">FNC</text>
<text x="170" y="24.8" transform="rotate(90 170 24.8)">FGL</text>
<text x="172.6" y="24.8" transform="rotate(90 172.6 24.8)">FFL</text>
<text x="175.2" y="24.8" transform="rotate(90 175.2 24.8)">FB</text>
<text x="177.8" y="24.9" transform="rotate(90 177.8 24.9)">CH</text>
<text x="180.3" y="24.8" transform="rotate(90 180.3 24.8)">BAL</text>
<text x="183" y="25" transform="rotate(90 183 25)">AWN</text>
<text x="185.5" y="25" transform="rotate(90 185.5 25)">AC</text>
<text x="94.4" y="33.3" transform="rotate(90 94.4 33.3)">TINTED GLAZING</text>
<text x="97" y="33" transform="rotate(90 97 33)">SOLAR BLOCK GLAZING</text>
<text x="99.6" y="32.8" transform="rotate(90 99.6 32.8)">OBSCURE GLAZING</text>
<text x="102.2" y="33.5" transform="rotate(90 102.2 33.5)">CLEAR GLAZING</text>
<text x="104.7" y="33.6" transform="rotate(90 104.7 33.6)">ALUM. FRAMED SLIDING WINDOW</text>
<text x="107.4" y="33.1" transform="rotate(90 107.4 33.1)">ALUM.FRAMED SINGLE HUNG WINDOW</text>
<text x="110" y="33.7" transform="rotate(90 110 33.7)">ALUM. FRAMED SLIDING DOOR</text>
<text x="112.5" y="33.4" transform="rotate(90 112.5 33.4)">ALUM. FRAMED LOUVRE WINDOW</text>
<text x="115.1" y="33.5" transform="rotate(90 115.1 33.5)">ALUM. FRAMED FIXED GLAZING</text>
<text x="117.7" y="33.6" transform="rotate(90 117.7 33.6)">ALUM. FRAMED FRENCH DOORS</text>
<text x="120.3" y="33.1" transform="rotate(90 120.3 33.1)">ALUM. FRAMED DOUBLE HUNG WINDOW</text>
<text x="122.9" y="33" transform="rotate(90 122.9 33)">ALUM. FRAMED CASEMENT WINDOW</text>
<text x="125.5" y="33.1" transform="rotate(90 125.5 33.1)">ALUM. FRAMED CASEMENT DOOR</text>
<text x="128.1" y="32.9" transform="rotate(90 128.1 32.9)">ALUM. FRAMED BIFOLD STACKER WINDOW</text>
<text x="130.6" y="33.1" transform="rotate(90 130.6 33.1)">ALUM. FRAMED BIFOLD STACKER DOOR</text>
<text x="133.3" y="33.6" transform="rotate(90 133.3 33.6)">ALUM. FRAMED AWNING WINDOW</text>
<text x="141.5" y="33.4" transform="rotate(90 141.5 33.4)">WALL LIGHT</text>
<text x="144.1" y="34.2" transform="rotate(90 144.1 34.2)">WINDOW HEAD</text>
<text x="146.6" y="33.3" transform="rotate(90 146.6 33.3)">TOP OF WALL</text>
<text x="149.3" y="33.6" transform="rotate(90 149.3 33.6)">STONE INLAY FEATURE</text>
<text x="151.9" y="33.5" transform="rotate(90 151.9 33.5)">SHADOWCLAD CLADDING</text>
<text x="154.4" y="33.7" transform="rotate(90 154.4 33.7)">RENDERED MASONRY</text>
<text x="157.1" y="34.1" transform="rotate(90 157.1 34.1)">RENDERED BLUEBOARD</text>
<text x="159.6" y="33.3" transform="rotate(90 159.6 33.3)">OVERHANG</text>
<text x="162.2" y="33.6" transform="rotate(90 162.2 33.6)">NATURAL GROUND LINE</text>
<text x="164.8" y="33.7" transform="rotate(90 164.8 33.7)">LINEABOARD CLADDING</text>
<text x="167.4" y="33.2" transform="rotate(90 167.4 33.2)">FENCE</text>
<text x="170" y="33.4" transform="rotate(90 170 33.4)">FINISHED GROUND LEVEL</text>
<text x="172.6" y="33.3" transform="rotate(90 172.6 33.3)">FINISHED FLOOR LEVEL</text>
<text x="175.2" y="33.5" transform="rotate(90 175.2 33.5)">FACE BRICKWORK</text>
<text x="177.8" y="33.1" transform="rotate(90 177.8 33.1)">CEILING HEIGHT</text>
<text x="180.3" y="33.5" transform="rotate(90 180.3 33.5)">BALUSTRADE</text>
<text x="183" y="33.6" transform="rotate(90 183 33.6)">AWNING (PROJECTION NOTED)</text>
<text x="185.5" y="33.6" transform="rotate(90 185.5 33.6)">AXON CLADDING</text>
<text x="243.5" y="79" transform="rotate(90 243.5 79)">ADJOINING</text>
<text x="245.9" y="78.9" transform="rotate(90 245.9 78.9)">VILLA 70</text>
<text x="248.2" y="78.7" transform="rotate(90 248.2 78.7)">EXISTING</text>
<text x="268.7" y="84.2" transform="rotate(90 268.7 84.2)">TRUSSES AT 600 CRS.</text>
<text x="271.3" y="84.1" transform="rotate(90 271.3 84.1)">ON TREATED PINE ROOF</text>
<text x="273.8" y="84.1" transform="rotate(90 273.8 84.1)">CONCRETE ROOF TILES</text>
<text x="216.6" y="102" transform="rotate(90 216.6 102)">LB</text>
<text x="219.7" y="97.2" transform="rotate(90 219.7 97.2)">FB</text>
<text x="198.8" y="105" transform="rotate(90 198.8 105)">BLADES</text>
<text x="201.3" y="105" transform="rotate(90 201.3 105)">150mm</text>
<text x="203.9" y="105.2" transform="rotate(90 203.9 105.2)">ALV 2109</text>
<text x="216.6" y="114.9" transform="rotate(90 216.6 114.9)">LB</text>
<text x="199.3" y="130.6" transform="rotate(90 199.3 130.6)">STANDARD</text>
<text x="201.6" y="130.6" transform="rotate(90 201.6 130.6)">OXXO</text>
<text x="204" y="130.7" transform="rotate(90 204 130.7)">ASD 2136</text>
<text x="219.7" y="159" transform="rotate(90 219.7 159)">FB</text>
<text x="194.6" y="169.1" transform="rotate(90 194.6 169.1)">150mm BLADES</text>
<text x="196.9" y="169.2" transform="rotate(90 196.9 169.2)">+ ALV 2106</text>
<text x="199.2" y="169.2" transform="rotate(90 199.2 169.2)">STANDARD</text>
<text x="201.6" y="169.3" transform="rotate(90 201.6 169.3)">ASD 2118 OX</text>
<text x="203.9" y="169.2" transform="rotate(90 203.9 169.2)">COMBINATION -</text>
<text x="219.7" y="193.6" transform="rotate(90 219.7 193.6)">FB</text>
<text x="219.7" y="202.2" transform="rotate(90 219.7 202.2)">FB</text>
<text x="198.8" y="209.8" transform="rotate(90 198.8 209.8)">BLADES</text>
<text x="201.3" y="209.8" transform="rotate(90 201.3 209.8)">150mm</text>
<text x="216.6" y="206.5" transform="rotate(90 216.6 206.5)">LB</text>
<text x="203.9" y="210" transform="rotate(90 203.9 210)">ALV 2109</text>
<text x="216.6" y="219.9" transform="rotate(90 216.6 219.9)">LB</text>
<text x="199.3" y="235.9" transform="rotate(90 199.3 235.9)">STANDARD</text>
<text x="201.6" y="235.9" transform="rotate(90 201.6 235.9)">OXXO</text>
<text x="204" y="236" transform="rotate(90 204 236)">ASD 2136</text>
<text x="219.7" y="267.3" transform="rotate(90 219.7 267.3)">FB</text>
<text x="268.7" y="266" transform="rotate(90 268.7 266)">TRUSSES AT 600 CRS.</text>
<text x="271.3" y="265.9" transform="rotate(90 271.3 265.9)">ON TREATED PINE ROOF</text>
<text x="273.8" y="265.9" transform="rotate(90 273.8 265.9)">CONCRETE ROOF TILES</text>
<text x="219.7" y="299.7" transform="rotate(90 219.7 299.7)">FB</text>
<text x="219.7" y="307" transform="rotate(90 219.7 307)">FB</text>
<text x="224.2" y="319.5" transform="rotate(90 224.2 319.5)">&amp; GUTTER</text>
<text x="226.9" y="319.4" transform="rotate(90 226.9 319.4)">FASCIA</text>
<text x="229.6" y="319.5" transform="rotate(90 229.6 319.5)">COLORBOND</text>
<text x="13.5" y="362.2" transform="rotate(90 13.5 362.2)">DRAWING NO.</text>
<text x="23.6" y="362.2" transform="rotate(90 23.6 362.2)">DRAWING STATUS</text>
<text x="33.6" y="362.2" transform="rotate(90 33.6 362.2)">DATE</text>
<text x="43.6" y="362.2" transform="rotate(90 43.6 362.2)">SCALE</text>
<text x="68.1" y="362.2" transform="rotate(90 68.1 362.2)">DRAWING TITLE</text>
<text x="82.5" y="362.2" transform="rotate(90 82.5 362.2)">CLIENT</text>
<text x="107.5" y="362.2" transform="rotate(90 107.5 362.2)">PROJECT</text>
<text x="185.3" y="365.6">ISSUE</text>
<text x="196.7" y="365.5">DATE</text>
<text x="208.9" y="365.6">DESCRIPTION</text>
<text x="185.3" y="370.5">A</text>
<text x="196.3" y="370.6">01/09/25</text>
<text x="208.8" y="370.6">ISSUED FOR APPROVALS</text>
<text x="43.6" y="388.3" transform="rotate(90 43.6 388.3)">@ ORIGINAL SIZE</text>
<text x="33.6" y="401.7" transform="rotate(90 33.6 401.7)">DRAWN</text>
<text x="13.5" y="403.8" transform="rotate(90 13.5 403.8)">ISSUE</text>
</g>
<g font-size="2.5">
<text x="113" y="362.1" transform="rotate(90 113 362.1)">E</text>
<text x="113" y="365.8" transform="rotate(90 113 365.8)">admin@carmabuildinggroup.com.au</text>
<text x="116.1" y="362.2" transform="rotate(90 116.1 362.2)">T</text>
<text x="116.1" y="365.8" transform="rotate(90 116.1 365.8)">07 5447 1250</text>
<text x="119.5" y="362.3" transform="rotate(90 119.5 362.3)">Suite 2 / 199 Gympie Tce, Noosaville Q 4566</text>
<text x="116.1" y="387.7" transform="rotate(90 116.1 387.7)">F 07 5470 2586</text>
</g>
<g font-size="2">
<text x="160.8" y="362.8" transform="rotate(90 160.8 362.8)">legal proceedings.</text>
<text x="163.1" y="362.9" transform="rotate(90 163.1 362.9)">will trigger immediate</text>
<text x="165.3" y="362.8" transform="rotate(90 165.3 362.8)">or any variation thereof,</text>
<text x="167.6" y="362.8" transform="rotate(90 167.6 362.8)">drawing and / or design,</text>
<text x="169.8" y="362.8" transform="rotate(90 169.8 362.8)">Unauthorised use of this</text>
<text x="172.1" y="362.8" transform="rotate(90 172.1 362.8)">Building Group Pty Ltd.</text>
<text x="174.4" y="362.8" transform="rotate(90 174.4 362.8)">permanently by Carma</text>
<text x="176.6" y="362.8" transform="rotate(90 176.6 362.8)">and design is held</text>
<text x="178.9" y="362.8" transform="rotate(90 178.9 362.8)">Copyright of this drawing</text>
<text x="181.4" y="365.8" transform="rotate(90 181.4 365.8)">COPYRIGHT NOTICE</text>
</g>
</svg>
